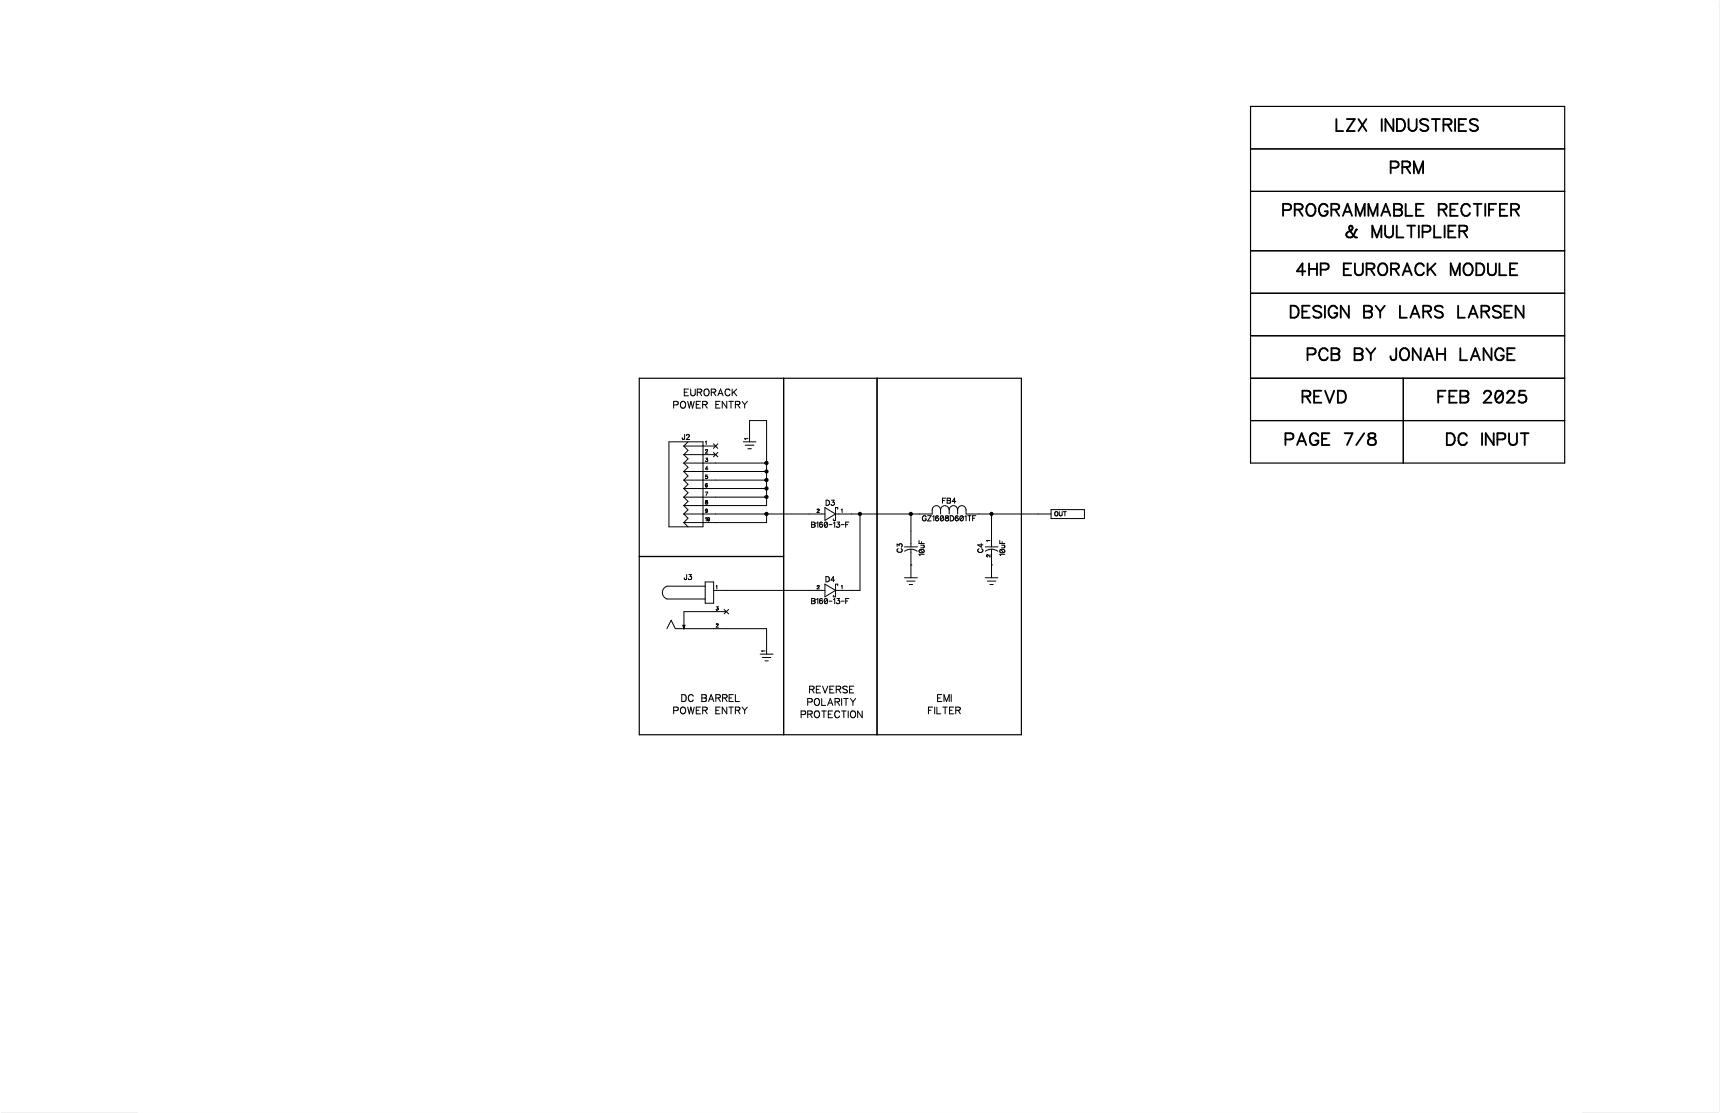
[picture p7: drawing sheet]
<svg xmlns="http://www.w3.org/2000/svg" width="432mm" height="279mm" viewBox="0 0 432 279" stroke-linecap="round" stroke-linejoin="round" font-family="sans-serif">
<g fill="#000" stroke="#000" stroke-width=".25">
<path d="M171.4 157h.6l-.3 .8zM0 0h431.8v279.4h-431.8z"/>
<circle cx="192.4" cy="118.4" r=".39"/>
<circle cx="192.4" cy="116.2" r=".4"/>
<circle cx="192.4" cy="124.8" r=".39"/>
<circle cx="192.4" cy="120.5" r=".4"/>
<circle cx="192.4" cy="122.6" r=".4"/>
<circle cx="192.4" cy="129" r=".4"/>
<circle cx="215.9" cy="129" r=".4"/>
<circle cx="228.7" cy="129" r=".4"/>
<circle cx="248.9" cy="129" r=".39"/>
</g>
<g fill="#fff" stroke="#fff" stroke-width=".25">
<path d="M0 0h431.8v279.4h-431.8z"/>
<path d="M34.7 0h362.3v279.4h-362.3z"/>
</g>
<g fill="none" stroke="#000" stroke-width=".25">
<path d="M171.8 98.5h.7M172.8 97.7h-1v1.7h1M173.4 97.7v1.2l.5 .5 .4-.1 .2-.4v-1.2M175 98.5l1-.1 .2-.4-.4-.3h-.8v1.7M175.6 98.5l.6 .9M176.9 97.9l.3-.2a.82 .82 0 0 1 .8 .9 .82 .82 0 0 1-1 .7l-.3-.6zM178.6 98.5l.9-.1 .2-.4-.4-.3h-.7v1.7M179.1 98.5l.6 .9M180.2 99.4l.7-1.7 .6 1.7M180.5 98.8h.8M183.3 98a.64 .64 0 0 0-.8-.3 .64 .64 0 0 0-.5 .6v.4a.63 .63 0 0 0 .6 .7 .63 .63 0 0 0 .7-.5M183.8 97.7v1.7"/>
<path d="M184.2 98.4l.8 1M185 97.7l-1.2 1.1M167.9 110.9h8.6v21.3h-8.6zM169.1 101.6h1l.2-.3-.2-.5h-1v1.6M171 101l.2-.2a.81 .81 0 0 1 1 .8 .81 .81 0 0 1-1 .8l-.4-.6zM171.7 118.4h20.7M171.7 116.2h20.7M171.7 116.2l1 1.1-1 1.1M171.7 112l1 1.1-1 1M171.7 112h8M171.7 114.1l1 1.1-1 1M171.7 114.1h8"/>
<path d="M171.7 118.4l1 1.1-1 1M171.9 109.1l-.1 1.1-.4 .1-.1-.4M172.3 109.3l.5-.2 .3 .3-.8 .9h.8M172.3 109.3h.1M172.6 100.8l.5 1.6 .3-1.6 .5 1.6 .4-1.6M172.7 110.9l-1 1.1M174.8 101.6h.6M175.9 100.8h-1.1v1.6h1.1M176.4 101.6l1-.1 .1-.2v-.4l-1.1-.1v1.6M177 101.6l.5 .8M177.1 110.9l.2-.2v.9M177.1 113.1l.2-.2 .3 .1-.5 .7h.6"/>
<path d="M177.2 115h.4l-.2 .3a.3 .3 0 0 1 .2 .5 .3 .3 0 0 1-.5-.1M177.6 119.3h-.4l-.1 .3a.31 .31 0 0 1 .5 0 .31 .31 0 0 1-.1 .5 .31 .31 0 0 1-.4-.1M177.7 117.7h-.6l.4-.6v.9M179.1 111.4l1.1 1.2M179.1 113.6l1.1 1.1M179.7 101.6h.7M180.2 111.4l-1.1 1.2M180.2 113.6l-1.1 1.1M180.8 100.8h-1.1v1.6h1.1M182.5 100.8v1.6l-1.2-1.6v1.6M183 100.8h1.1M183.5 100.8v1.6"/>
<path d="M184.6 101.6l1-.1 .2-.2-.2-.5h-1v1.6M185.2 101.6l.6 .8M186.3 100.8l.6 .8M186.6 110.9h3.2M186.9 101.6v.8M187.1 111.8h2.2M187.6 100.8l-.7 .8M187.7 112.6h.9M187.8 110.1h-.9l.2 .2M188.2 110.9v-5.3h4.2v21.3h-20.7M192.4 118.4h.1M171.7 120.5h20.7"/>
<path d="M171.7 122.6h20.7M171.7 124.8h20.7M171.7 129h35.4M171.7 120.5l1 1.1-1 1M171.7 122.6l1 1.1-1 1.1M171.7 124.8l1 1.1-1 1M171.7 126.9l1 1.1-1 1M171.7 129l1 1.1-1 1.1M171.7 131.2l1 1M177.1 130.1l.2-.2v.9M177.1 122l.1-.2h.3l.1 .2-.2 .3M177.1 122l.2 .3"/>
<path d="M177.1 123.5h.6l-.5 .9M177.2 125.7l-.1 .2a.47 .47 0 0 1 .5 .6l-.5-.1v-.2l.5-.3v-.2zM177.3 127.8h.1M177.3 127.8l-.2 .3 .2 .2M177.3 122.3h.1M177.3 128.3h.1M177.4 127.8l.2 .3M177.6 121.5h-.4l-.1 .5M177.6 128.1l-.1 .5-.4-.1M177.6 126.4v.1M177.6 128.1l-.2 .2M178.1 130.1v.5l-.2 .2-.3-.2"/>
<path d="M178.1 130.1l-.4-.1-.1 .6M178.1 130.1l-.5 .5M192.4 120.5h.1M192.4 122.6h.1M192.4 124.8h.1M192.4 129v2.2h-20.7M203.8 131.7h.5M204.5 131.1h-.7v1.3l.8-.2v-.3l-.3-.2M204.5 131.1l.1 .1M204.6 131.2v.2l-.3 .3M205 131.3l.3-.2v1.3M205.1 128l.2-.2 .4 .2-.6 .7h.6"/>
<path d="M206.5 131.3l-.4-.2a.64 .64 0 0 0-.4 .8M207.1 127.4l2.7 1.6-2.7 1.6zM207.4 125.6h.4a.71 .71 0 0 1 .5 .6 .71 .71 0 0 1-.5 .7h-.4zM207.7 131.3l.1 .5-.2 .5-.3 .1-.3-.3M207.7 131.3l-.3-.2h-.3l-.1 1M207.7 131.3l-.7 .8M208.2 131.7h.7M208.7 125.6h.7l-.3 .5h.2a.44 .44 0 0 1 0 .7 .44 .44 0 0 1-.7-.2M209.3 131.3l.2-.2v1.3M210.1 131.1h.7l-.4 .5a.4 .4 0 0 1 .4 .4 .4 .4 0 0 1-.4 .4l-.4-.3M210.3 127.8v-.4h-.5v3.2h-.6v-.3M211.2 131.7h.7"/>
<path d="M211.2 128l.2-.2v.9M212.3 131.7h.5M213.1 131.1h-.8v1.3M215.9 129v19.2h-6.1M225.2 137.2v-.6l.5 .3a.41 .41 0 0 1 .7-.3 .41 .41 0 0 1-.1 .7M225.5 137.8a.46 .46 0 0 0-.3 .5 .46 .46 0 0 0 .5 .3h.3a.46 .46 0 0 0 .5-.3 .46 .46 0 0 0-.3-.5M227.1 137.3h3.2M227.1 138.4a2.65 2.65 0 0 1 3.2 0M228.7 129v8.3M228.7 137.8v7.2M230.7 135.7v.7h1.3M231 138l-.3 .4a.69 .69 0 0 0 1.1 .3"/>
<path d="M231 138l.3-.1a.55 .55 0 0 1 .7 .5l-.2 .3M231 138l.8 .7M231.1 136.9h.9M231.4 136v.4M231.8 136.9l.2 .3-.1 .3h-.8M232 139.1h-1.3l.3 .4M232.5 129.8a.48 .48 0 0 0-.5-.3 .48 .48 0 0 0-.4 .5v.3a.52 .52 0 0 0 .6 .5l.3-.3v-.2h-.3M232.9 129.5h.9l-.9 1.3h.9M234.1 129.7l.3-.2v1.3M234.9 130.3v.3l.3 .2 .4-.2v-.2M234.9 130.3l.3-.3 .4 .1v.2M235.6 129.7l-.6-.2-.1 .8"/>
<path d="M235.6 130.3v.1M236.1 128a1.04 1.04 0 0 0-1-1.1 1.04 1.04 0 0 0-1.1 1.1v1h-24.2M236.1 128a1.06 1.06 0 0 1 1.1-1.1 1.06 1.06 0 0 1 1.1 1.1M236.1 128v1M236.6 125.6h.5M236.8 129.7l-.1-.2h-.5l-.1 1M236.8 129.7l.1 .5-.2 .5-.3 .1-.3-.3M236.8 129.7l-.7 .8M237.4 129.5v.4l.7 .3v.4l-.3 .2-.4-.1-.1-.4 .7-.4v-.4zM237.4 125.1h-.8v1.2M237.8 125.1l.8 .1v.3l-.3 .1 .3 .3-.1 .4h-.7zM237.8 125.6h.5"/>
<path d="M238.1 130.6l-.1 .1M238.5 129.5h.5a.71 .71 0 0 1 .4 .6 .71 .71 0 0 1-.4 .7h-.5zM239.8 130.3l.4 .5 .3-.2 .1-.2M239.8 130.3l.4-.3 .3 .1 .1 .2M239.9 125.9h-.8l.5-.8v1.2M240.4 128a1.04 1.04 0 0 0-1-1.1 1.04 1.04 0 0 0-1.1 1.1v1M240.4 129v-1a1.04 1.04 0 0 1 1.1-1.1 1.04 1.04 0 0 1 1 1.1v1h21.4M240.5 129.7l-.3-.2a.64 .64 0 0 0-.4 .8M240.6 130.3v.1M241.8 129.7l-.2-.2h-.4l-.2 .5v.5M241.8 129.7l.1 .5-.3 .5-.3 .1-.3-.3M241.8 129.7l-.8 .8"/>
<path d="M242.2 129.7l.3-.2v1.3M243 129.5h.8M243.4 129.5v1.3M244.2 130.1h.5M245 129.5h-.8v1.3M245.8 137.8a.48 .48 0 0 0-.4 .5 .48 .48 0 0 0 .6 .4h.3a.48 .48 0 0 0 .5-.4 .48 .48 0 0 0-.4-.5M246.3 136.4v1l-.9-.6h1.4M247.4 137.3h3.1M247.4 138.4a2.61 2.61 0 0 1 3.1 0M248.5 139.3v.5l-.5-.5h-.2l-.1 .3 .2 .2M248.5 135.7h-.8l.2 .2M248.9 129v8.3"/>
<path d="M248.9 137.8v7.2M251 135.7v.7h1.3M251.2 138l-.2 .1v.5l1 .1M251.2 138l1 .1 .1 .3-.3 .3M251.2 138l.8 .7M251.4 136.9h.9M251.6 136v.4M252 136.9l.3 .3-.1 .3h-.8M252.3 139.1h-1.3l.2 .4M263.9 127.9h8.3v2.3h-8.3zM265.9 128.4l.1 1 .2 .1 .5-.3v-.8M267 128.4h.7"/>
<path d="M267.3 128.4v1.1M167.4 157.8l1.1-2.1 1 2.1h22.9v6.4M172.4 144.2l-.1 1.2-.4 .1-.1-.4M172.9 144.2h.7l-.4 .5 .3 .1M173.5 144.8h.1M173.6 144.8a.44 .44 0 0 1-.2 .7 .44 .44 0 0 1-.6-.3M177 147.2h-9.6a1.68 1.68 0 0 0-1.1 1.6 1.68 1.68 0 0 0 1.1 1.6h9.6M177 146.1h2.2v5.3h-2.2zM179.2 148.2h27.9M179.8 147.2l.2-.2v.8M179.8 156.8l.2-.2 .3 .1-.5 .7h.5M179.9 152.3h.4l-.3 .4a.27 .27 0 0 1 .3 .2 .27 .27 0 0 1-.2 .3 .27 .27 0 0 1-.3-.2"/>
<path d="M181.8 153l1.1 1.1M182.3 153.5h-10.6v3.5M182.9 153l-1.1 1.1M203.8 150.9h.5M204.3 150.9l.3-.3v-.2l-.8-.2v1.4l.7-.1M204.3 150.9l.3 .2v.3M204.6 151.4l-.1 .1M205 150.5l.3-.3v1.4M205.1 147.2h.1M205.1 147.2l.4-.2 .2 .2-.6 .6h.6M206.5 150.5l-.4-.3a.67 .67 0 0 0-.4 .9M207.1 146.6l2.7 1.6-2.7 1.6z"/>
<path d="M207.3 144.7a.71 .71 0 0 1 .8 .3 .71 .71 0 0 1 0 .8l-.8 .2zM207.7 150.5l-.3-.3-.3 .1-.1 1M207.7 150.5l.1 .5-.2 .5-.3 .1-.3-.3M207.7 150.5l-.7 .8M208.2 150.9h.7M209.3 150.5l.2-.3v1.4M209.5 145.6h-.9l.6-.9v1.3M210.1 150.2h.7l-.4 .5a.4 .4 0 0 1 .4 .4 .4 .4 0 0 1-.4 .5l-.4-.3M210.3 147v-.4h-.5v3.2h-.6v-.4M211.2 147.2l.2-.2v.8M211.2 150.9h.7M212.3 150.9h.5"/>
<path d="M213.1 150.2h-.8v1.4M227.1 145h3.2M227.6 145.9h2.1M228.3 146.7h.8M228.7 141.8h.1M247.4 145h3.1M247.9 145.9h2.1M248.5 146.7h.8M248.9 141.8h.1M169.1 178.4h.8a.47 .47 0 0 0 .4-.3 .47 .47 0 0 0-.2-.5l-1-.1v1.7M171 177.7l.3-.2a.82 .82 0 0 1 .9 .9 .82 .82 0 0 1-1 .7l-.4-.5zM171.2 174.4a.91 .91 0 0 1 1 .6 .91 .91 0 0 1-.5 1.1h-.5z"/>
<path d="M172.6 177.5l.5 1.7 .3-1.7 .5 1.7 .4-1.7M174 174.8a.69 .69 0 0 0-.9-.4 .69 .69 0 0 0-.3 1 .63 .63 0 0 0 .5 .7 .63 .63 0 0 0 .7-.4M174.8 178.3h.6M175.9 177.5h-1.1v1.7h1.1M176.2 174.4l1 .1 .1 .4-.3 .3 .2 .1a.5 .5 0 0 1-.2 .8h-.8zM176.2 175.2h.8M176.4 178.3l1-.1 .1-.2v-.4l-1.1-.1v1.7M177 178.3l.5 .9M177.9 176.1l.6-1.7 .7 1.7M178.1 175.5h.8M179.7 175.2l1-.1 .1-.2v-.4l-1.1-.1v1.7M179.7 178.3h.7"/>
<path d="M180.3 175.2l.5 .9M180.8 177.5h-1.1v1.7h1.1M181.4 175.2l1-.1 .1-.2v-.4l-1.1-.1v1.7M181.9 175.2l.6 .9M182.5 177.5v1.7l-1.2-1.7v1.7M183 177.5h1.1M183 175.2h.7M183.5 177.5v1.7M184.1 174.4h-1.1v1.7h1.1M184.6 174.4v1.7h1M185.2 178.3l.6 .9M185.6 177.6l-1-.1v1.7"/>
<path d="M185.6 177.6h.1M185.7 177.6l-.1 .6-1 .1M186.3 177.5l.6 .8M186.9 178.3v.9M187.6 177.5l-.7 .8M190.8 164.2h3.3M191.4 165.1h2.1M192 165.9h.9M192.1 163.4h-.9l.2 .2M201.1 179.4l1-.1 .2-.3-.1-.4-1.1-.1v1.7M202.8 176.2h1l.1-.3-.1-.4-1-.2v1.8M202.8 179.3l1-.1 .1-.3-.1-.3-1-.1v1.7"/>
<path d="M203.2 173.1l1-.1 .2-.4-.4-.3h-.8v1.6M203.4 179.3l.5 .9M203.8 173.1l.6 .8M204.6 178.7l.2-.2a.87 .87 0 0 1 1 .6 .87 .87 0 0 1-.5 1.1 .9 .9 0 0 1-.8-.6 .9 .9 0 0 1 .1-.9zM204.8 175.4a.87 .87 0 0 1 1 .6 .87 .87 0 0 1-.5 1.1 .9 .9 0 0 1-.9-.7 .9 .9 0 0 1 .4-1zM204.9 173.1h.7M206 172.3h-1.1v1.6h1.1M206.3 175.3v1.8h1M206.3 178.5h1.1M206.5 172.3l.6 1.6 .7-1.6M206.8 178.5v1.7M207.8 177.1l.6-1.8 .7 1.8"/>
<path d="M207.9 179.3h.7M208 176.5h.8M208.3 173.1h.7M209 178.5h-1.1v1.7h1.1M209.4 172.3h-1.1v1.6h1.1M209.6 176.2l1-.1 .2-.2-.1-.4-1.1-.2v1.8M209.9 173.1l1-.1 .2-.4-.4-.3h-.8v1.6M210.2 176.2l.6 .9M210.5 173.1l.6 .8M210.8 178.9a.64 .64 0 0 0-.7-.4 .64 .64 0 0 0-.6 .6v.4a.63 .63 0 0 0 .6 .7 .63 .63 0 0 0 .7-.5M211.3 175.3v1.8M211.3 178.5h1.1"/>
<path d="M211.8 175.3h1.1M211.8 178.5v1.7M212.4 175.3v1.8M212.7 172.5a.64 .64 0 0 0-.6-.3 .64 .64 0 0 0-.5 .5l1.1 .8v.2l-.4 .2-.7-.2M212.9 178.5v1.7M213.3 173.1h.6M213.5 175.3l.6 .9M213.7 178.7l.1-.2a.81 .81 0 0 1 1 .8 .81 .81 0 0 1-1 .8l-.3-.6zM214.1 176.2v.9M214.3 172.3h-1v1.6h1M214.8 175.3l-.7 .9M216.5 178.5v1.7l-1.2-1.7v1.7"/>
<path d="M233.1 178.3h.6M234.1 177.5h-1v1.7M234.7 177.5v1.7M235.2 177.5v1.7h1M235.4 175.2h.7M236.4 174.4h-1v1.7h1M236.7 177.5h1.1M237 176.1v-1.7l.6 1.7 .7-1.7v1.7M237.3 177.5v1.7M238.4 178.3h.6M238.8 174.4v1.7M239.4 177.5h-1v1.7h1"/>
<path d="M239.9 178.3l1-.1 .2-.2-.1-.4-1.1-.1v1.7M240.5 178.3l.6 .9"/>
<circle cx="206.1" cy="132" r=".39"/>
<circle cx="265.2" cy="129" r=".5"/>
<circle cx="206.1" cy="151.1" r=".39"/>
</g>
<g fill="none" stroke="#000" stroke-width=".3">
<path d="M313.9 26.7h78.9v89.5h-78.9zM313.9 37.4h78.9M313.9 48h78.9M313.9 62.9h78.9M313.9 73.6h78.9M160.5 95h95.9v89.4h-95.9zM196.7 95v89.4M220.2 95v89.4M313.9 95h78.9M313.9 84.3h78.9M352.3 95v21.2M313.9 105.6h78.9"/>
<path d="M160.5 139.7h36.2"/>
</g>
<g fill="none" stroke="#000" stroke-width=".47">
<path d="M335.5 29.9v3h1.7M338.1 29.9h2l-2 3h2M341 29.9l2 3M343 29.9l-2 3M346.9 29.9v3M349.8 29.9v3l-2-3v3M350.7 29.9h1a1.6 1.6 0 0 1 1.1 1.5 1.6 1.6 0 0 1-1.1 1.5h-1zM353.6 29.9v2.1a1.02 1.02 0 0 0 1 .9 1.02 1.02 0 0 0 1-.9v-2.1M358.6 30.3a1.36 1.36 0 0 0-2.1 0l.3 .7 1.2 .5a.74 .74 0 0 1 .3 1.2 1.31 1.31 0 0 1-1.8-.3M359.5 29.9h2M360.5 29.9v3M362.4 31.3l1.7-.1a.68 .68 0 0 0 0-1.2l-1.7-.1v3"/>
<path d="M363.4 31.3l1 1.6M365.3 29.9v3M366.2 31.3h1.2M368.1 29.9h-1.9v3h1.9M371 30.3a1.12 1.12 0 0 0-1.1-.5 1.12 1.12 0 0 0-.9 .8l.3 .4 1.1 .5a.71 .71 0 0 1 .6 .5 .71 .71 0 0 1-.3 .7 1.27 1.27 0 0 1-1.7-.3M322.1 52.7l1.7-.1a.8 .8 0 0 0 .3-.8 .8 .8 0 0 0-.7-.6h-1.3v3M325 52.6l1.7-.1a.69 .69 0 0 0 0-1.1l-.4-.2h-1.3v3M326 52.6l1 1.6M328.3 51.6a1.11 1.11 0 0 1 1.2-.4 1.11 1.11 0 0 1 .7 1.1 1.34 1.34 0 0 1-.3 1.5 1.34 1.34 0 0 1-1.4 .3 1.92 1.92 0 0 1-.2-2.5zM333.3 51.9a1.11 1.11 0 0 0-1.3-.7 1.11 1.11 0 0 0-.9 1.1 1.34 1.34 0 0 0 .3 1.5 1.34 1.34 0 0 0 1.5 .3l.4-.6v-.5h-.7M334.2 52.6l1.7-.1a.69 .69 0 0 0 0-1.1l-.4-.2h-1.3v3M335.2 52.6l1 1.6"/>
<path d="M337.1 54.2l1.2-3 1.1 3M337.6 53.2h1.4M340.4 54.2v-3l1.1 3 1.1-3v3M340.7 57.6l-.4 .4a1.74 1.74 0 0 1-1.8 1.6 .7 .7 0 0 1-.5-.5 .7 .7 0 0 1 .3-.8l1-.5a.64 .64 0 0 0 .3-.6 .64 .64 0 0 0-.5-.6l-.3 .2a1.18 1.18 0 0 0 .3 1.4l1 1.3 .6 .1M343.5 54.2v-3l1.2 3 1.1-3v3M344.5 59.6v-3l1.2 3 1.1-3v3M346.8 54.2l1.1-3 1.1 3M347.2 53.2h1.4M347.7 56.6v2.2a1.01 1.01 0 0 0 1 .8 1.01 1.01 0 0 0 1-.8v-2.2M349.1 42.1h1.3l.4-.1a.8 .8 0 0 0 .3-.9 .8 .8 0 0 0-.7-.6h-1.3v3M350 51.2h1.2l.5 .2a.68 .68 0 0 1 0 1.1l-.5 .1 .5 .1a.79 .79 0 0 1 .3 .9 .79 .79 0 0 1-.8 .6h-1.2zM350 52.6h1.2"/>
<path d="M350.6 56.6v3h1.7M352 42l1.7-.2a.68 .68 0 0 0 0-1.1l-.4-.2h-1.3v3M352.9 51.2v3h1.7M353 42l1 1.5M353.3 56.6h2M354.3 56.6v3M355 43.5v-3l1.1 3 1.2-3v3M355.5 52.6h1.2M356.2 56.6v3M357.1 58.2h1.3l.4-.2a.77 .77 0 0 0 .3-.8 .77 .77 0 0 0-.7-.6h-1.3v3M357.4 51.2h-1.9v3h1.9M360 56.6v3h1.7"/>
<path d="M361.2 52.6l1.7-.1a.69 .69 0 0 0 0-1.1l-.4-.2h-1.3v3M362.2 52.6l1 1.6M362.7 56.6v3M363.6 58h1.1M364.1 52.6h1.2M365.4 56.6h-1.8v3h1.8M366 51.2h-1.9v3h1.9M366.4 58l1.7-.1a.74 .74 0 0 0 0-1.1l-1.7-.2v3M367.4 58l.9 1.6M369 51.9a1.11 1.11 0 0 0-1.2-.7 1.11 1.11 0 0 0-.9 1.1 1.34 1.34 0 0 0 .3 1.5 1.34 1.34 0 0 0 1.4 .3l.4-.6M370 51.2h1.9M370.9 51.2v3"/>
<path d="M372.9 51.2v3M373.8 52.6h1.1M375.6 51.2h-1.8v3M376.6 52.6h1.1M378.4 51.2h-1.8v3h1.8M379.3 52.6l1.7-.1a.69 .69 0 0 0 0-1.1l-.4-.2h-1.3v3M380.3 52.6l1 1.6M324 76.8h1a1.6 1.6 0 0 1 1.1 1.5 1.6 1.6 0 0 1-1.1 1.5h-1zM326.9 78.2h1.2M327.7 68.1h-2.1l1.4-2v3M328.6 66.1v3M328.6 67.5h2"/>
<path d="M328.8 76.8h-1.9v3h1.9M330.6 66.1v3M331.6 67.7h1.2l.4-.2a.77 .77 0 0 0 .3-.8 .77 .77 0 0 0-.7-.6h-1.2v3M331.7 77.2a1.13 1.13 0 0 0-1.1-.5 1.13 1.13 0 0 0-.9 .8l.3 .4 1.1 .4a.76 .76 0 0 1 .3 1.3 1.44 1.44 0 0 1-1.7-.3M332.6 76.8v3M335.7 77.5a1.11 1.11 0 0 0-1.3-.8 1.11 1.11 0 0 0-.9 1.2 1.32 1.32 0 0 0 .3 1.4 1.32 1.32 0 0 0 1.4 .3l.5-.6v-.4h-.7M337.4 67.5h1.1M338.6 76.8v3l-2-3v3M339.2 66.1h-1.8v3h1.8M340.1 66.1v2.1a1.01 1.01 0 0 0 1 .9 1.01 1.01 0 0 0 1-.9v-2.1M342.4 76.8h1.3l.4 .1a.68 .68 0 0 1 0 1.2l-.4 .1a.78 .78 0 0 1 .7 .8 .78 .78 0 0 1-.7 .8h-1.3zM342.4 78.2h1.3"/>
<path d="M343.1 67.5l1.7-.1a.68 .68 0 0 0 0-1.1l-1.7-.2v3M344 67.5l1.1 1.6M345.4 76.8l1.1 1.4M346.5 78.2v1.6M346.5 66.3a1.43 1.43 0 0 1 1.7 .6 1.43 1.43 0 0 1-.2 1.8 1.1 1.1 0 0 1-1.3 .4 1.1 1.1 0 0 1-.7-1.1 1.74 1.74 0 0 1 .5-1.7zM347.6 76.8l-1.1 1.4M349.2 67.5l1.7-.1a.68 .68 0 0 0 0-1.1l-1.7-.2v3M350.2 67.5l1 1.6M351.5 76.8v3h1.7M352.1 69.1l1.2-3 1.1 3M352.6 68.1h1.3M354.1 79.8l1.1-3 1.2 3"/>
<path d="M354.5 78.8h1.4M357.3 78.2l1.7-.1a.68 .68 0 0 0 0-1.2l-.4-.1h-1.3v3M357.5 66.8a1.12 1.12 0 0 0-1.3-.7 1.12 1.12 0 0 0-.9 1.2 1.32 1.32 0 0 0 .3 1.4 1.32 1.32 0 0 0 1.4 .3l.5-.6M358.3 78.2l1 1.6M358.4 66.1v3M359.1 67.4l1.3 1.7M360.4 66.1l-2 2M362.2 77.2a1.11 1.11 0 0 0-1.1-.5 1.11 1.11 0 0 0-.9 .8l.3 .4 1.2 .4a.76 .76 0 0 1 .2 1.3 1.44 1.44 0 0 1-1.7-.3M364.2 69.1v-3l1.1 3 1.2-3v3M366.1 76.8v3h1.6M368 66.3a1.43 1.43 0 0 1 1.7 .6 1.43 1.43 0 0 1-.3 1.8 1.1 1.1 0 0 1-1.2 .4 1.1 1.1 0 0 1-.8-1.1 1.74 1.74 0 0 1 .6-1.7zM368.7 79.8l1.1-3 1.2 3"/>
<path d="M369.1 78.8h1.4M370.6 66.1h1a1.57 1.57 0 0 1 1.1 1.5 1.57 1.57 0 0 1-1.1 1.5h-1zM371.9 78.2h1.3a.79 .79 0 0 0 .7-.9l-.3-.4-.4-.1h-1.3v3M372.9 78.2l1 1.6M373.5 66.1v2.1a1.01 1.01 0 0 0 1 .9 1.01 1.01 0 0 0 1-.9v-2.1M376.4 66.1v3h1.8M376.8 77.2a1.13 1.13 0 0 0-1.1-.5 1.13 1.13 0 0 0-.9 .8l.3 .4 1.1 .4a.76 .76 0 0 1 .3 1.3 1.44 1.44 0 0 1-1.7-.3M377.7 78.2h1.1M379.1 67.5h1.1M379.6 76.8h-1.9v3h1.9M380.9 66.1h-1.8v3h1.8M382.5 76.8v3l-2-3v3"/>
<path d="M327 99.5h1.3l.4-.1a.68 .68 0 0 0 0-1.2l-1.7-.1v3M328 99.5l1 1.6M328.3 89h1.3a.78 .78 0 0 0 .7-.8 .78 .78 0 0 0-.7-.8h-1.3v3M329.9 99.5h1.1M331.7 98.1h-1.8v3h1.8M332.7 98.1l1.1 3 1.1-3M333.3 88.1a1.11 1.11 0 0 0-1.2-.7 1.11 1.11 0 0 0-.9 1.2 1.34 1.34 0 0 0 .3 1.4 1.34 1.34 0 0 0 1.4 .3l.4-.6M334.3 87.4h1.2l.5 .2a.64 .64 0 0 1 0 1.1l-.5 .2 .5 .1a.79 .79 0 0 1 .3 .9 .79 .79 0 0 1-.8 .5h-1.2zM334.3 88.9h1.2M335.9 98.1h.9a1.6 1.6 0 0 1 1.1 1.5 1.6 1.6 0 0 1-1.1 1.5h-.9zM340.1 87.4h1.3a.79 .79 0 0 1 .7 .9l-.3 .4-.4 .2a.79 .79 0 0 1 .7 .5 .79 .79 0 0 1-.3 .9l-1.7 .1zM340.1 88.9h1.3"/>
<path d="M343 87.4l1.1 1.5M344.1 88.9v1.5M345.3 87.4l-1.2 1.5M350.5 87.4l-.1 2.7a.68 .68 0 0 1-1.2 0l-.1-.7M351.7 87.8l.3-.2a1.38 1.38 0 0 1 1.6 .4 1.38 1.38 0 0 1 0 1.7 1.11 1.11 0 0 1-1.3 .7 1.11 1.11 0 0 1-.8-1.1v-.7zM356.7 87.4v3l-2-3v3M357.6 90.4l1.1-3 1.2 3M358 89.4h1.5M360.8 88.9h2M360.8 87.4v3M361.1 99.5h1.1M362.8 87.4v3"/>
<path d="M362.9 98.1h-1.8v3M363.9 99.5h1.1M365.7 98.1h-1.8v3h1.8M366.6 98.1h1.3a.79 .79 0 0 1 .7 .8l-.3 .5-.4 .1a.78 .78 0 0 1 .8 .8 .78 .78 0 0 1-.8 .8h-1.3zM366.6 99.5h1.3M366.6 87.4v3h1.7M369.2 90.4l1.2-3 1.1 3M369.7 89.4h1.4M372.6 98.8l.3-.6 .3-.1 .8 .1a.66 .66 0 0 1 .1 1l-1.7 1.9h2M374.4 87.4v3l-2-3v3M377.2 98.6a.95 .95 0 0 0-.8-.5 .95 .95 0 0 0-.9 .5l-.1 .8 .1 1.1M377.2 98.6a2.57 2.57 0 0 1-.3 2.3 .94 .94 0 0 1-1.4-.4"/>
<path d="M377.2 98.6l-1.7 1.9M377.5 88.1a1.05 1.05 0 0 0-1.6-.5 1.75 1.75 0 0 0 .3 2.8 1.02 1.02 0 0 0 1.3-.7v-.4h-.7M378.4 98.8l.3-.6 .3-.1 .9 .1a.66 .66 0 0 1 .1 1l-1.7 1.9h2M378.4 88.9h1.2M380.3 87.4h-1.9v3h1.9M382.9 98.1h-1.4l-.2 1.3a1.06 1.06 0 0 1 1.6-.1 1.06 1.06 0 0 1-.1 1.6 1.06 1.06 0 0 1-1.6-.4M322.7 110.3h1.3l.4-.1a.77 .77 0 0 0 .3-.9 .77 .77 0 0 0-.7-.5h-1.3v2.9M325.6 111.7l1.2-2.9 1.1 2.9M326.1 110.7h1.4M331 109.4a1.1 1.1 0 0 0-1.3-.6 1.1 1.1 0 0 0-.9 1.1 1.29 1.29 0 0 0 .3 1.4 1.29 1.29 0 0 0 1.4 .3l.5-.6v-.4h-.8M331.9 110.2h1.1M333.8 108.8h-1.9v2.9h1.9"/>
<path d="M337.6 108.8h2l-1.4 2.9M342.5 108.8l-2 2.9M343.7 108.9a.59 .59 0 0 0-.2 .6 .59 .59 0 0 0 .5 .4 1.19 1.19 0 0 1 1.4 1.3l-.1 .3a1.23 1.23 0 0 1-1.9-.3 .93 .93 0 0 1 .9-1.2l.5-.1a.63 .63 0 0 0 .3-1l-.4-.1zM363.2 108.8h1a1.57 1.57 0 0 1 1 1.4 1.57 1.57 0 0 1-1 1.5h-1zM368.3 109.4a1.1 1.1 0 0 0-1.3-.6 1.1 1.1 0 0 0-.9 1.1 1.29 1.29 0 0 0 .3 1.4 1.29 1.29 0 0 0 1.4 .3l.5-.6M372.1 108.8v2.9M375 108.8v2.9l-2-2.9v2.9M375.9 110.3h1.3a.79 .79 0 0 0 .7-.8 .79 .79 0 0 0-.7-.7h-1.3v2.9M378.8 108.8v2.1a1.01 1.01 0 0 0 1 .8 1.01 1.01 0 0 0 1-.8v-2.1M381.8 108.8h2M382.8 108.8v2.9"/>
</g>
<g font-size="5.9">
<text x="335.3" y="33.8">LZX INDUSTRIES</text>
<text x="348.9" y="44.4">PRM</text>
<text x="321.9" y="55.1">PROGRAMMABLE RECTIFER</text>
<text x="337.7" y="60.5">&amp; MULTIPLIER</text>
<text x="325.3" y="70">4HP EURORACK MODULE</text>
<text x="323.8" y="80.7">DESIGN BY LARS LARSEN</text>
<text x="328" y="91.3">PCB BY JONAH LANGE</text>
<text x="326.7" y="102">REVD</text>
<text x="360.8" y="102">FEB 2025</text>
<text x="322.5" y="112.6">PAGE 7/8</text>
<text x="363" y="112.6">DC INPUT</text>
</g>
<g font-size="3.4">
<text x="171.7" y="99.9">EURORACK</text>
<text x="169" y="103">POWER ENTRY</text>
<text x="169" y="179.7">POWER ENTRY</text>
<text x="171" y="176.6">DC BARREL</text>
<text x="202.6" y="177.6">POLARITY</text>
<text x="203.1" y="174.5">REVERSE</text>
<text x="233" y="179.7">FILTER</text>
<text x="235.3" y="176.6">EMI</text>
<text x="201" y="180.7">PROTECTION</text>
</g>
<g font-size="2.5">
<text x="171.2" y="110.7">J2</text>
<text x="207.3" y="127.2">D3</text>
<text x="231.5" y="131.2">GZ1608D601TF</text>
<text x="236.5" y="126.7">FB4</text>
<text x="203.7" y="132.8">B160-13-F</text>
<text x="226.9" y="138.8" transform="rotate(-90 226.9 138.8)">C3</text>
<text x="232.4" y="139.6" transform="rotate(-90 232.4 139.6)">10uF</text>
<text x="247.1" y="138.8" transform="rotate(-90 247.1 138.8)">C4</text>
<text x="252.7" y="139.6" transform="rotate(-90 252.7 139.6)">10uF</text>
<text x="171.7" y="145.9">J3</text>
<text x="207.3" y="146.4">D4</text>
<text x="203.7" y="151.9">B160-13-F</text>
</g>
<text font-size="2.1" x="264.7" y="129.8">OUT</text>
<g font-size="1.7">
<text x="177" y="111.9">1</text>
<text x="177" y="114">2</text>
<text x="188.1" y="110.4" transform="rotate(-90 188.1 110.4)">1</text>
<text x="177" y="116.1">3</text>
<text x="177" y="118.3">4</text>
<text x="177" y="120.4">5</text>
<text x="177" y="122.5">6</text>
<text x="177" y="124.7">7</text>
<text x="177" y="126.8">8</text>
<text x="177" y="128.9">9</text>
<text x="177" y="131">10</text>
<text x="205.1" y="128.9">2</text>
<text x="211.1" y="128.9">1</text>
<text x="248.8" y="135.9" transform="rotate(-90 248.8 135.9)">1</text>
<text x="248.8" y="139.9" transform="rotate(-90 248.8 139.9)">2</text>
<text x="179.7" y="148.1">1</text>
<text x="205.1" y="148.1">2</text>
<text x="211.1" y="148.1">1</text>
<text x="179.7" y="153.4">3</text>
<text x="179.7" y="157.7">2</text>
<text x="192.3" y="163.7" transform="rotate(-90 192.3 163.7)">1</text>
</g>
</svg>
